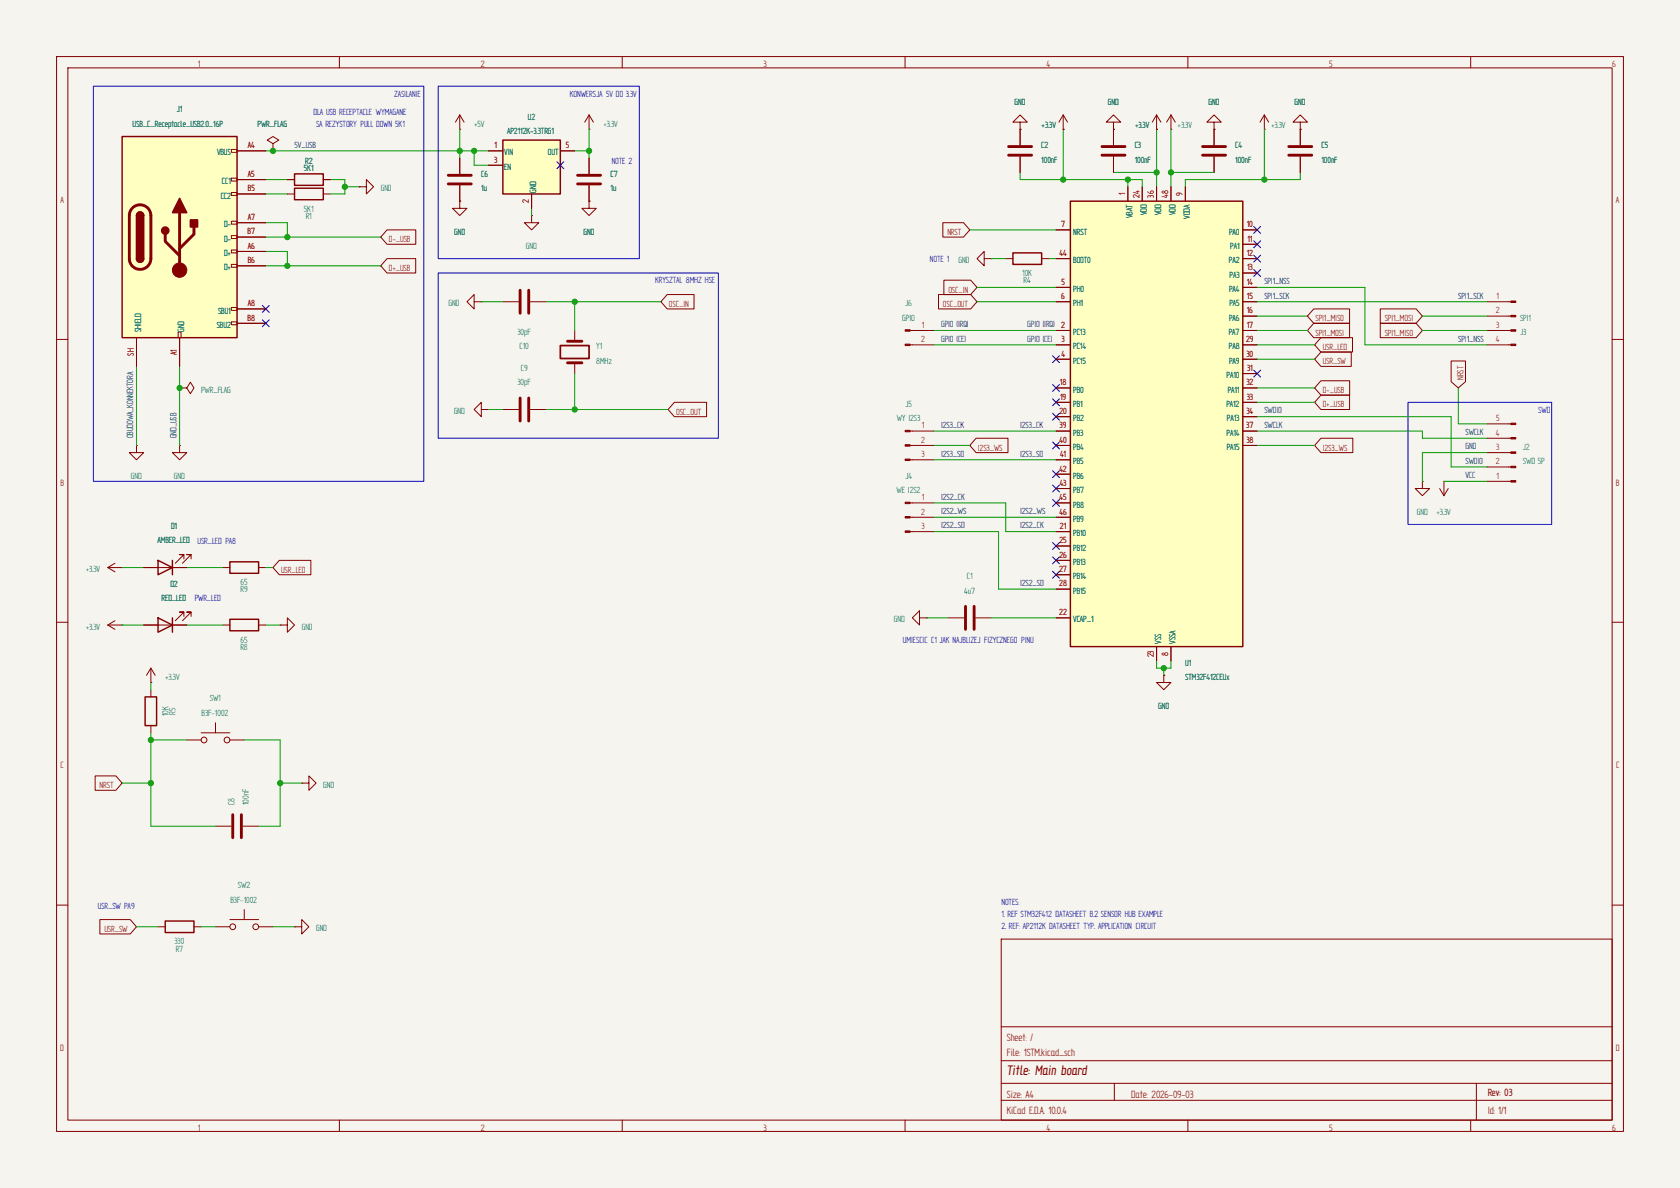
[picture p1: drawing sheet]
<svg xmlns="http://www.w3.org/2000/svg" width="297mm" height="210mm" viewBox="0 0 297 210" stroke-linecap="round" stroke-linejoin="round" font-family="sans-serif">
<path d="M0 0h297v210h-297z" fill="#f5f4ef" stroke="#f5f4ef" stroke-width=".18"/>
<g fill="none" stroke="#840000" stroke-width=".18">
<path d="M10 10h277v190h-277zM12 12h273v186h-273zM60 10v2M110 10v2M160 10v2M210 10v2M260 10v2M180.3 22.9v2.8M180.3 27.7v2.8M196.8 22.9v2.8M196.8 27.7v2.8M204.5 22.9h.1"/>
<path d="M204.5 20.3l-.8 1.3M204.5 20.3l.7 1.3M204.5 20.3v2.6M160.9 58.4h4.2M10 60h2M88.9 72.4h2.8M93.7 72.4h2.8M160.9 61h4.2M285 60h2M10 110h2M162.6 109.2v-1.2l-1.3 1.2 1.3 1.3v-1.3h1.2M163.8 109.2h.1"/>
<path d="M285 110h2M10 160h2M177 166h108v32h-108zM285 160h2M60 198v2M110 198v2M160 198v2M177 194.5h108M177 191.5h108M177 187.5h108M177 181.5h108M197 191.5v3"/>
<path d="M210 198v2M260 198v2M261 191.5v6.5"/>
</g>
<path d="M178.3 27.4h4.1M178.3 25.9h4.1M194.8 27.4h4.1M194.8 25.9h4.1M91.9 70.4v4M93.5 70.4v4" fill="none" stroke="#840000" stroke-width=".51"/>
<g fill="#840000" stroke="#840000" stroke-width=".18">
<path d="M160 58.3h.9v.2h-.9z"/>
<path d="M160 60.8h.9v.3h-.9z"/>
</g>
<path d="M189.2 35.6h30.5v78.7h-30.5z" fill="#ffffc2"/>
<path d="M189.2 35.6h30.5v78.7h-30.5zM179.1 44.7h5v2h-5zM27.9 99.1l2.6 1.2-2.6 1.3zM30.5 99.1v2.5M40.6 99.3h5.1v2h-5.1zM27.9 109.2l2.6 1.3-2.6 1.3zM30.5 109.2v2.6M40.6 109.5h5.1v2h-5.1z" fill="none" stroke="#840000" stroke-width=".25"/>
<g fill="none" stroke="#840000" stroke-width=".18">
<path d="M81.3 35.6v1.2h1.2l-1.2 1.3-1.3-1.3h1.3M81.3 35.6h.1M94 38.1v1.3h1.2l-1.2 1.2-1.3-1.2h1.3M94 38.1h.1M104.1 35.6v1.2h1.3l-1.3 1.3-1.2-1.3h1.2M104.1 35.6h.1M104.1 22.9h.1M104.1 20.3v2.6M104.1 27.9v2.8M104.1 32.8v2.8M104.1 20.3l-.7 1.3M104.1 20.3l.8 1.3"/>
<path d="M180.3 21.6h1.3l-1.3-1.3-1.2 1.3h1.2v1.3M180.3 22.9h.1M188 22.9h.1M188 20.3l-.8 1.3M188 20.3l.7 1.3M188 20.3v2.6M199.4 33v2.6M201.9 33v2.6M204.5 33v2.6M207 33v2.6M209.5 33v2.6M83.8 53.3v-1.2l-1.3 1.2 1.3 1.3v-1.3h1.3"/>
<path d="M85.1 53.3h.1M88.9 53.3h2.8M93.7 53.3h2.8M101.6 58.4v1.9M174 45.7v-1.2l-1.3 1.2 1.3 1.3v-1.3h1.3M175.3 45.7h.1M177.8 45.7h1.3M184.1 45.7h1.3M186.7 58.4h2.5M186.7 50.8h2.5M186.7 53.3h2.5M186.7 40.6h2.5"/>
<path d="M186.7 45.7h2.5M219.7 58.4h2.5M219.7 50.8h2.5M219.7 53.3h2.5M219.7 40.6h2.5M219.7 43.2h2.5M219.7 45.7h2.5M219.7 48.3h2.5M219.7 55.9h2.5M262.9 58.4h4.2M262.9 53.3h4.2M262.9 55.9h4.2"/>
<path d="M31.7 68.6h1.3l.7-1 .6 1-.6 1-.7-1M31.7 68.6h.1M85.1 72.4v-1.3l-1.3 1.3 1.3 1.3v-1.3h1.3M86.4 72.4h.1M101.6 64.1v1.9M160.9 76.2h4.2M160.9 78.7h4.2M186.7 61h2.5M186.7 63.5h2.5M186.7 68.6h2.5M186.7 71.1h2.5M186.7 73.7h2.5"/>
<path d="M186.7 76.2h2.5M186.7 78.7h2.5M219.7 61h2.5M219.7 63.5h2.5M219.7 68.6h2.5M219.7 71.1h2.5M219.7 73.7h2.5M219.7 66h2.5M219.7 76.2h2.5M219.7 78.7h2.5M262.9 61h4.2M262.9 77.5h4.2"/>
<path d="M262.9 74.9h4.2M20.3 99.6l-1.3 .7M32.5 98.8v-.8h-.8h.8l-1.5 1.6M33.8 98.8v-.8h-.8h.8l-1.5 1.6M160.9 94h4.2M160.9 81.3h4.2M160.9 88.9h4.2M160.9 91.4h4.2M186.7 94h2.5M186.7 96.5h2.5M186.7 99.1h2.5M186.7 81.3h2.5"/>
<path d="M186.7 83.8h2.5M186.7 86.4h2.5M186.7 88.9h2.5M186.7 91.4h2.5M254.5 86.4l.8 1.2M255.3 85.1h.1M255.3 85.1v2.5M256 86.4l-.7 1.2M262.9 85.1h4.2M262.9 82.6h4.2M262.9 80h4.2M19 110.5h2.6"/>
<path d="M19 110.5l1.3 .8M19 100.3h2.6M19 100.3l1.3 .8M20.3 109.7l-1.3 .8M21.6 110.5h.1M21.6 100.3h.1M25.4 110.5h7.6M25.4 100.3h7.6M32.5 109v-.8h-.8h.8l-1.5 1.5M33.8 109v-.8h-.8h.8l-1.5 1.5M39.4 110.5h1.2M39.4 100.3h1.2"/>
<path d="M45.7 110.5h1.3M45.7 100.3h1.3M49.5 110.5h1.3v-1.3l1.3 1.3-1.3 1.3v-1.3M49.5 110.5h.1M167.6 109.2h2.8M172.5 109.2h2.8M186.7 109.2h2.5M186.7 101.6h2.5M186.7 104.1h2.5M204.5 114.3v2.5M205.7 119.4v1.3h1.3l-1.3 1.2-1.2-1.2h1.2M205.7 119.4h.1"/>
<path d="M207 114.3v2.5"/>
</g>
<g fill="#840000" stroke="#840000" stroke-width=".18">
<path d="M160 76.1h.9v.2h-.9z"/>
<path d="M160 78.6h.9v.3h-.9z"/>
<path d="M160 81.2h.9v.2h-.9z"/>
<path d="M267.1 53.2h.9v.3h-.9z"/>
<path d="M267.1 55.8h.9v.2h-.9z"/>
<path d="M267.1 58.3h.9v.2h-.9z"/>
<path d="M267.1 60.8h.9v.3h-.9z"/>
<path d="M160 88.8h.9v.2h-.9z"/>
<path d="M160 91.3h.9v.3h-.9z"/>
<path d="M160 93.9h.9v.2h-.9z"/>
<path d="M267.1 85h.9v.2h-.9z"/>
<path d="M267.1 82.4h.9v.3h-.9z"/>
<path d="M267.1 79.9h.9v.2h-.9z"/>
<path d="M267.1 77.3h.9v.3h-.9z"/>
<path d="M267.1 74.8h.9v.3h-.9z"/>
</g>
<path d="M102.1 32.5h4.1M102.1 31h4.1M91.9 51.3v4.1M93.5 51.3v4.1M100.3 64.1h2.6M100.3 60.3h2.6M170.7 107.2v4.1M172.2 107.2v4.1" fill="none" stroke="#840000" stroke-width=".51"/>
<path d="M99.1 61.1h5v2.3h-5z" fill="none" stroke="#840000" stroke-width=".3"/>
<path d="M88.9 24.8h10.2v9.5h-10.2z" fill="#ffffc2"/>
<path d="M52.1 30.7h5v2.1h-5zM52.1 33.3h5v2h-5zM88.9 24.8h10.2v9.5h-10.2z" fill="none" stroke="#840000" stroke-width=".25"/>
<g fill="none" stroke="#840000" stroke-width=".18">
<path d="M48.3 25.4l1-.6-1-.7-1.1 .7 1.1 .6v1.3M48.3 26.7h.1M50.8 31.8h1.3M50.8 34.3h1.3M57.1 31.8h1.3M57.1 34.3h1.3M63.5 33h1.3v-1.2l1.2 1.2-1.2 1.3v-1.3M63.5 33h.1M81.3 22.9h.1M81.3 20.3l-.8 1.3M81.3 20.3l.7 1.3M81.3 20.3v2.6"/>
<path d="M81.3 27.9v2.8M81.3 32.8v2.8M86.4 26.7h2.5M86.4 29.2h2.5M94 34.3v2.5M99.1 26.7h2.5M196.8 21.6h1.3l-1.3-1.3-1.2 1.3h1.2v1.3M196.8 22.9h.1M207 22.9h.1M207 20.3l.8 1.3M207 20.3l-.8 1.3M207 20.3v2.6"/>
<path d="M214.6 21.6h1.3l-1.3-1.3-1.2 1.3h1.2v1.3M214.6 22.9h.1M214.6 22.9v2.8M214.6 27.7v2.8M223.5 22.9h.1M223.5 20.3l.8 1.3M223.5 20.3l-.7 1.3M223.5 20.3v2.6M229.9 21.6h1.2l-1.2-1.3-1.3 1.3h1.3v1.3M229.9 22.9h.1M229.9 22.9v2.8M229.9 27.7v2.8"/>
<path d="M251.5 85.1v1.3h1.2l-1.2 1.2-1.3-1.2h1.3M251.5 85.1h.1M38.1 163.8h2.5M40.6 162.6h5.1M43.2 160.8v1.8M45.7 163.8h2.6"/>
<circle cx="41.1" cy="163.8" r=".51"/>
<circle cx="45.2" cy="163.8" r=".51"/>
</g>
<path d="M79.2 32.5h4.1M79.2 31h4.1M212.6 27.4h4.1M212.6 25.9h4.1M227.8 27.4h4.1M227.8 25.9h4.1" fill="none" stroke="#840000" stroke-width=".51"/>
<path d="M21.6 24.1h20.3v35.6h-20.3z" fill="#ffffc2"/>
<g fill="none" stroke="#840000" stroke-width=".18">
<path d="M40.9 26.4h1v.5h-1zM40.9 31.5h1v.5h-1zM40.9 34h1v.5h-1zM40.9 39.1h1v.5h-1zM41.9 26.7h5.1M41.9 31.8h5.1M41.9 39.4h5.1M41.9 34.3h5.1M48.3 26.7h.1M50.8 31.8h1.3M57.1 31.8h1.3M81.3 35.6h.1"/>
<path d="M81.3 27.9v2.8M81.3 32.8v2.8M86.4 26.7h2.5M86.4 29.2h2.5M94 34.3v2.5M99.1 26.7h2.5M104.1 35.6h.1M104.1 27.9v2.8M104.1 32.8v2.8M166.7 39.4h3.6l1.1 1.2-1.1 1.3h-3.6zM180.3 22.9h.1M180.3 22.9v2.8"/>
<path d="M180.3 27.7v2.8M188 22.9h.1M196.8 22.9h.1M196.8 22.9v2.8M196.8 27.7v2.8M199.4 33v2.6M201.9 33v2.6M204.5 22.9h.1M204.5 33v2.6M207 33v2.6M209.5 33v2.6M214.6 22.9h.1"/>
<path d="M214.6 22.9v2.8M214.6 27.7v2.8M229.9 22.9h.1M229.9 22.9v2.8M229.9 27.7v2.8M24.1 59.7v5.1M31.5 58.7h.5v1h-.5zM31.7 59.7v5.1M40.9 41.7h1v.5h-1zM40.9 44.2h1v.5h-1zM40.9 46.7h1v.5h-1zM40.9 54.4h1v.5h-1z"/>
<path d="M40.9 56.9h1v.5h-1zM41.9 44.5h5.1M41.9 54.6h5.1M41.9 47h5.1M41.9 41.9h5.1M41.9 57.2h5.1M68.4 40.6h5.1v2.6h-5.1l-1.1-1.3zM68.4 45.7h5.1v2.6h-5.1l-1.1-1.3zM118 52.1h4.7v2.5h-4.7l-1.2-1.3zM165.9 52.1h5.7l1.1 1.2-1.1 1.3h-5.7zM166.9 49.5h4.7l1.1 1.3-1.1 1.3h-4.7zM186.7 58.4h2.5"/>
<path d="M186.7 50.8h2.5M186.7 53.3h2.5M186.7 40.6h2.5M186.7 45.7h2.5M219.7 58.4h2.5M219.7 50.8h2.5M219.7 53.3h2.5M219.7 40.6h2.5M219.7 43.2h2.5M219.7 45.7h2.5M219.7 48.3h2.5M219.7 55.9h2.5"/>
<path d="M232.3 54.6h6.3v2.6h-6.3l-1.2-1.3zM232.3 57.1h6.3v2.6h-6.3l-1.2-1.3zM233.5 59.7h5.6v2.5h-5.6l-1.1-1.2zM244 54.6h6.3l1.2 1.3-1.2 1.3h-6.3zM244 57.1h6.3l1.2 1.3-1.2 1.3h-6.3zM24.1 78.7v1.3h1.3l-1.3 1.3-1.2-1.3h1.2M24.1 78.7h.1M31.7 78.7v1.3h1.3l-1.3 1.3-1.2-1.3h1.2M31.7 78.7h.1M119.2 71.1h5.7v2.6h-5.7l-1.1-1.3zM172.6 77.5h5.6v2.5h-5.6l-1.2-1.3zM186.7 61h2.5"/>
<path d="M186.7 63.5h2.5M186.7 68.6h2.5M186.7 71.1h2.5M186.7 73.7h2.5M186.7 76.2h2.5M186.7 78.7h2.5M219.7 61h2.5M219.7 63.5h2.5M219.7 68.6h2.5M219.7 71.1h2.5M219.7 73.7h2.5M219.7 66h2.5"/>
<path d="M219.7 76.2h2.5M219.7 78.7h2.5M233.5 62.2h5.4v2.6h-5.4l-1.1-1.3zM233.5 69.8h5.1v2.6h-5.1l-1.1-1.3zM233.5 77.5h5.7v2.5h-5.7l-1.1-1.3zM233.5 67.3h5.1v2.6h-5.1l-1.1-1.3zM256.5 63.8h2.6v3.7l-1.3 1.1-1.3-1.1zM49.4 99.1h5.6v2.5h-5.6l-1.1-1.3zM186.7 94h2.5M186.7 96.5h2.5M186.7 99.1h2.5M186.7 81.3h2.5"/>
<path d="M186.7 83.8h2.5M186.7 86.4h2.5M186.7 88.9h2.5M186.7 91.4h2.5M25.4 100.3h2.5M25.4 110.5h2.5M26.7 118.1v2.6M26.7 118.1l-.8 1.3M26.7 118.1l.7 1.3M30.5 100.3h2.5M30.5 110.5h2.5M186.7 109.2h2.5"/>
<path d="M186.7 101.6h2.5M186.7 104.1h2.5M204.5 114.3v2.5M205.7 119.4h.1M207 114.3v2.5M16.8 137.2h3.7l1.1 1.2-1.1 1.3h-3.7zM26.7 120.7h.1M26.7 121.9v1.3M26.7 128.3v1.2M33 130.8h2.6M35.6 129.5h5M38.1 127.8v1.7"/>
<path d="M40.6 130.8h2.6M53.3 138.4h1.3v-1.2l1.3 1.2-1.3 1.3v-1.3M53.3 138.4h.1M38.1 146.1h2.8M42.9 146.1h2.8M17.7 162.6h5.3l1.1 1.2-1.1 1.3h-5.3zM27.9 163.8h1.3M34.3 163.8h1.3M52.1 163.8h1.2v-1.2l1.3 1.2-1.3 1.3v-1.3M52.1 163.8h.1"/>
<circle cx="36.1" cy="130.8" r=".51"/>
<circle cx="40.1" cy="130.8" r=".51"/>
</g>
<path d="M21.6 24.1h20.3v35.6h-20.3zM24.1 38.1a.64 .64 0 0 1 .7-.6 .64 .64 0 0 1 .6 .6M24.1 45.7a.64 .64 0 0 0 .7 .7 .64 .64 0 0 0 .6-.7M25.7 123.2h2v5.1h-2zM29.2 162.8h5.1v2h-5.1z" fill="none" stroke="#840000" stroke-width=".25"/>
<path d="M23.4 36.8a1.9 1.9 0 0 1 2.1-.5 1.9 1.9 0 0 1 1.2 1.8v7.6a1.91 1.91 0 0 1-1.9 1.9 1.91 1.91 0 0 1-1.9-1.9v-7.7l.1-.7zM31.7 37.6v10.2M29.2 41.4v1.3l2.5 2.5M34.3 40.1v1.3l-2.6 2.5M41.1 144v4.1M42.7 144v4.1" fill="none" stroke="#840000" stroke-width=".51"/>
<g fill="#840000" stroke="#840000" stroke-width=".25">
<path d="M24.1 38.1h1.3v7.6h-1.3z"/>
<path d="M24.3 37.7a.64 .64 0 0 1 .7-.2 .64 .64 0 0 1 .4 .6h-1.3z"/>
<path d="M24.1 45.7h1.3a.64 .64 0 0 1-.6 .7 .64 .64 0 0 1-.7-.7z"/>
<path d="M31.7 35.1l1.3 2.5h-2.5z"/>
<path d="M33.7 38.9h1.2v1.2h-1.2z"/>
<circle cx="29.2" cy="40.8" r=".63"/>
</g>
<circle cx="31.7" cy="47.8" r="1.27" fill="#840000" stroke="#840000" stroke-width=".18"/>
<g fill="none" stroke="#009600" stroke-width=".18">
<path d="M47 39.4h3.8v2.5M47 34.3h3.8M47 31.8h3.8M47 26.7h39.4M58.4 31.8h2.6v2.5h-2.6M61 33h2.5M81.3 22.9v5M83.8 26.7v2.5h2.6M94 36.8v1.3M101.6 26.7h2.5M104.1 22.9v5M180.3 30.5v1.3h21.6v1.2"/>
<path d="M188 22.9v8.9M196.8 30.5h7.7M199.4 31.8v1.2M204.5 22.9v10.1M207 22.9v10.1M207 30.5h7.6M223.5 22.9v8.9M229.9 30.5v1.3h-20.4v1.2M47 44.5h3.8v2.5M47 47h20.3M47 41.9h20.3M85.1 53.3h3.8"/>
<path d="M96.5 53.3h20.3M101.6 53.3v5.1M165.1 58.4h21.6M171.4 40.6h15.3M172.7 53.3h14M172.7 50.8h14M175.3 45.7h2.5M185.4 45.7h1.3M222.2 53.3h40.7M222.2 58.4h8.9M222.2 50.8h19.1v10.2h21.6M222.2 55.9h8.9"/>
<path d="M251.5 58.4h11.4M251.5 55.9h11.4M24.1 64.8v13.9M31.7 64.8v13.9M86.4 72.4h2.5M96.5 72.4h21.6M101.6 66v6.4M165.1 78.7h6.3M165.1 61h21.6M165.1 76.2h21.6M222.2 78.7h10.2M222.2 73.7h34.3v8.9h6.4"/>
<path d="M222.2 76.2h29.3v1.3h11.4M222.2 61h10.2M222.2 68.6h10.2M222.2 71.1h10.2M222.2 63.5h10.2M257.8 68.6v6.3h5.1M165.1 91.4h21.6M165.1 88.9h12.7v5.1h8.9M165.1 94h11.4v10.1h10.2M165.1 81.3h21.6M255.3 85.1h7.6M262.9 80h-11.4v5.1"/>
<path d="M21.6 100.3h3.8M21.6 110.5h3.8M33 100.3h6.4M33 110.5h6.4M47 100.3h1.3M47 110.5h2.5M163.8 109.2h3.8M175.3 109.2h11.4M204.5 116.8v1.3h2.5v-1.3M205.7 118.1v1.3M21.6 138.4h5.1M26.7 129.5v16.6h11.4"/>
<path d="M26.7 120.7v1.2M26.7 130.8h6.3M43.2 130.8h6.3v15.3h-3.8M49.5 138.4h3.8M24.1 163.8h3.8M35.6 163.8h2.5M48.3 163.8h3.8"/>
</g>
<g fill="none" stroke="#000084" stroke-width=".18">
<path d="M98.5 28.6l1.2 1.2M99.7 28.6l-1.2 1.2M46.4 56.5l1.2 1.3M46.4 54l1.2 1.2M47.6 56.5l-1.2 1.3M47.6 54l-1.2 1.2M221.6 45.1l1.3 1.2M221.6 47.7l1.3 1.2M221.6 42.6l1.3 1.2M221.6 40l1.3 1.2M222.9 45.1l-1.3 1.2M222.9 47.7l-1.3 1.2"/>
<path d="M222.9 42.6l-1.3 1.2M222.9 40l-1.3 1.2M186.1 70.5l1.2 1.2M186.1 62.9l1.2 1.2M186.1 68l1.2 1.2M186.1 73.1l1.2 1.2M186.1 78.1l1.2 1.2M187.3 78.1l-1.2 1.2M187.3 70.5l-1.2 1.2M187.3 62.9l-1.2 1.2M187.3 68l-1.2 1.2M187.3 73.1l-1.2 1.2"/>
<path d="M221.6 65.4l1.3 1.2M222.9 65.4l-1.3 1.2M186.1 85.8l1.2 1.2M186.1 88.3l1.2 1.2M186.1 95.9l1.2 1.2M186.1 98.5l1.2 1.2M186.1 83.2l1.2 1.2M187.3 83.2l-1.2 1.2M187.3 85.8l-1.2 1.2M187.3 88.3l-1.2 1.2M187.3 95.9l-1.2 1.2M187.3 98.5l-1.2 1.2"/>
<path d="M186.1 101l1.2 1.2M187.3 101l-1.2 1.2"/>
</g>
<path d="M16.5 15.2h58.4v69.9h-58.4zM77.5 15.2h35.5v30.5h-35.5zM77.5 48.3h49.5v29.2h-49.5zM248.9 71.1h25.4v21.6h-25.4z" fill="none" stroke="#0000c2" stroke-width=".18"/>
<g fill="#009600" stroke="#009600" stroke-width=".18">
<circle cx="101.6" cy="72.4" r=".46"/>
<circle cx="101.6" cy="53.3" r=".46"/>
<circle cx="104.1" cy="26.7" r=".46"/>
<circle cx="83.8" cy="26.7" r=".46"/>
<circle cx="81.3" cy="26.7" r=".46"/>
<circle cx="188" cy="31.8" r=".46"/>
<circle cx="199.4" cy="31.8" r=".46"/>
<circle cx="205.7" cy="118.1" r=".46"/>
<circle cx="48.3" cy="26.7" r=".46"/>
<circle cx="50.8" cy="47" r=".46"/>
<circle cx="50.8" cy="41.9" r=".46"/>
<circle cx="31.7" cy="68.6" r=".46"/>
<circle cx="223.5" cy="31.8" r=".46"/>
<circle cx="204.5" cy="30.5" r=".46"/>
<circle cx="207" cy="30.5" r=".46"/>
<circle cx="61" cy="33" r=".46"/>
<circle cx="49.5" cy="138.4" r=".46"/>
<circle cx="26.7" cy="138.4" r=".46"/>
<circle cx="26.7" cy="130.8" r=".46"/>
</g>
<text font-size="2.8" fill="#840000" x="178" y="190.1">Title: Main board</text>
<g font-size="2.1" fill="#840000">
<text x="178" y="184">Sheet: /</text>
<text x="178" y="186.7">File: 1STM.kicad_sch</text>
<text x="178" y="196.9">KiCad E.D.A. 10.0.4</text>
<text x="178" y="194.1">Size: A4</text>
<text x="200" y="194.1">Date: 2026-09-03</text>
<text x="263" y="193.7">Rev: 03</text>
<text x="263" y="196.9">Id: 1/1</text>
</g>
<g font-size="1.8" fill="#840000">
<text x="35" y="11.8">1</text>
<text x="85" y="11.8">2</text>
<text x="135" y="11.8">3</text>
<text x="185" y="11.8">4</text>
<text x="235" y="11.8">5</text>
<text x="285" y="11.8">6</text>
<text x="10.7" y="35.8">A</text>
<text x="285.7" y="35.8">A</text>
<text x="167.5" y="41.5">NRST</text>
<text x="68.7" y="42.8">D-_USB</text>
<text x="68.7" y="47.9">D+_USB</text>
<text x="167.7" y="51.7">OSC_IN</text>
<text x="118.3" y="54.2">OSC_IN</text>
<text x="166.7" y="54.2">OSC_OUT</text>
<text x="232.6" y="56.8">SPI1_MISO</text>
<text x="232.6" y="59.3">SPI1_MOSI</text>
<text x="244.8" y="56.8">SPI1_MOSI</text>
<text x="244.8" y="59.3">SPI1_MISO</text>
<text x="233.8" y="64.4">USR_SW</text>
<text x="233.8" y="61.9">USR_LED</text>
<text x="233.8" y="69.5">D-_USB</text>
<text x="258.7" y="67.2" transform="rotate(-90 258.7 67.2)">NRST</text>
<text x="119.5" y="73.3">OSC_OUT</text>
<text x="233.8" y="72">D+_USB</text>
<text x="172.9" y="79.6">I2S3_WS</text>
<text x="233.8" y="79.6">I2S3_WS</text>
<text x="10.7" y="85.8">B</text>
<text x="285.7" y="85.8">B</text>
<text x="49.7" y="101.2">USR_LED</text>
<text x="10.7" y="135.8">C</text>
<text x="285.7" y="135.8">C</text>
<text x="17.6" y="139.3">NRST</text>
<text x="18.5" y="164.7">USR_SW</text>
<text x="10.7" y="185.8">D</text>
<text x="285.7" y="185.8">D</text>
<text x="35" y="199.8">1</text>
<text x="85" y="199.8">2</text>
<text x="135" y="199.8">3</text>
<text x="185" y="199.8">4</text>
<text x="235" y="199.8">5</text>
<text x="285" y="199.8">6</text>
</g>
<g font-size="1.8" fill="#0000c2">
<text x="69.7" y="17.1">ZASILANIE</text>
<text x="100.7" y="17.1">KONWERSJA 5V DO 3.3V</text>
<text x="55.4" y="20.3">DLA USB RECEPTACLE WYMAGANE</text>
<text x="55.9" y="22.5">SA REZYSTORY PULL DOWN 5K1</text>
<text x="108.1" y="29">NOTE 2</text>
<text x="164.4" y="46.3">NOTE 1</text>
<text x="115.8" y="50.1">KRYSZTAL 8MHZ HSE</text>
<text x="271.9" y="73">SWD</text>
<text x="34.9" y="96.1">USR_LED PA8</text>
<text x="34.4" y="106.2">PWR_LED</text>
<text x="159.6" y="113.6">UMIESCIC C1 JAK NAJBLIZEJ FIZYCZNEGO PINU</text>
<text x="17.3" y="160.6">USR_SW PA9</text>
<text x="177" y="160">NOTES:</text>
<text x="177" y="162.1">1. REF STM32F412 DATASHEET B.2 SENSOR HUB EXAMPLE</text>
<text x="177" y="164.3">2. REF: AP2112K DATASHEET TYP. APPLICATION CIRCUIT</text>
</g>
<g font-size="1.8" fill="#006464">
<text x="23.5" y="22.4">USB_C_Receptacle_USB2.0_16P</text>
<text x="31.2" y="19.9">J1</text>
<text x="45.5" y="22.4">PWR_FLAG</text>
<text x="83.8" y="22.4">+5V</text>
<text x="89.7" y="23.7">AP2112K-3.3TRG1</text>
<text x="93.3" y="21.1">U2</text>
<text x="106.7" y="22.4">+3.3V</text>
<text x="179.3" y="18.6">GND</text>
<text x="184.1" y="22.7">+3.3V</text>
<text x="195.9" y="18.6">GND</text>
<text x="200.7" y="22.7">+3.3V</text>
<text x="208.2" y="22.7">+3.3V</text>
<text x="213.6" y="18.6">GND</text>
<text x="224.7" y="22.7">+3.3V</text>
<text x="228.9" y="18.6">GND</text>
<text x="38.4" y="27.5">VBUS</text>
<text x="53.9" y="29">R2</text>
<text x="89.2" y="27.5">VIN</text>
<text x="96.9" y="27.5">OUT</text>
<text x="184.1" y="26.2">C2</text>
<text x="184.1" y="28.8">100nF</text>
<text x="200.6" y="26.2">C3</text>
<text x="200.6" y="28.8">100nF</text>
<text x="218.4" y="26.2">C4</text>
<text x="218.4" y="28.8">100nF</text>
<text x="233.6" y="26.2">C5</text>
<text x="233.6" y="28.8">100nF</text>
<text x="39" y="35.1">CC2</text>
<text x="39.2" y="32.6">CC1</text>
<text x="53.7" y="30.3">5K1</text>
<text x="67.3" y="33.8">GND</text>
<text x="85.1" y="31.3">C6</text>
<text x="85.1" y="33.8">1u</text>
<text x="89.2" y="30">EN</text>
<text x="94.8" y="34" transform="rotate(-90 94.8 34)">GND</text>
<text x="107.9" y="31.3">C7</text>
<text x="107.9" y="33.8">1u</text>
<text x="39.6" y="40.2">D-</text>
<text x="53.7" y="37.4">5K1</text>
<text x="54.1" y="38.7">R1</text>
<text x="80.3" y="41.5">GND</text>
<text x="103.1" y="41.5">GND</text>
<text x="189.7" y="41.5">NRST</text>
<text x="200.2" y="38.6" transform="rotate(-90 200.2 38.6)">VBAT</text>
<text x="202.7" y="38" transform="rotate(-90 202.7 38)">VDD</text>
<text x="205.3" y="38" transform="rotate(-90 205.3 38)">VDD</text>
<text x="207.8" y="38" transform="rotate(-90 207.8 38)">VDD</text>
<text x="210.4" y="38.6" transform="rotate(-90 210.4 38.6)">VDDA</text>
<text x="217.3" y="41.5">PA0</text>
<text x="39.6" y="42.7">D-</text>
<text x="39.6" y="45.3">D+</text>
<text x="39.6" y="47.8">D+</text>
<text x="93" y="44">GND</text>
<text x="169.5" y="46.5">GND</text>
<text x="189.7" y="46.5">BOOT0</text>
<text x="217.3" y="46.5">PA2</text>
<text x="217.5" y="44">PA1</text>
<text x="180.7" y="48.8">10K</text>
<text x="181" y="50.1">R4</text>
<text x="189.7" y="51.6">PH0</text>
<text x="217.3" y="51.6">PA4</text>
<text x="217.4" y="49.1">PA3</text>
<text x="24.9" y="58.7" transform="rotate(-90 24.9 58.7)">SHIELD</text>
<text x="32.6" y="58.7" transform="rotate(-90 32.6 58.7)">GND</text>
<text x="38.3" y="58">SBU2</text>
<text x="38.6" y="55.4">SBU1</text>
<text x="79.3" y="54.2">GND</text>
<text x="91.5" y="59.2">30pF</text>
<text x="159.5" y="56.7">GPIO</text>
<text x="160" y="54.2">J6</text>
<text x="189.7" y="59.2">PC13</text>
<text x="189.7" y="54.2">PH1</text>
<text x="217.2" y="59.2">PA7</text>
<text x="217.3" y="56.7">PA6</text>
<text x="217.3" y="54.2">PA5</text>
<text x="268.7" y="59.2">J3</text>
<text x="268.7" y="56.7">SPI1</text>
<text x="91.9" y="61.8">C10</text>
<text x="92.1" y="65.6">C9</text>
<text x="105.4" y="61.8">Y1</text>
<text x="105.4" y="64.3">8MHz</text>
<text x="189.7" y="61.8">PC14</text>
<text x="189.7" y="64.3">PC15</text>
<text x="217.3" y="61.8">PA8</text>
<text x="217.3" y="64.3">PA9</text>
<text x="35.6" y="69.4">PWR_FLAG</text>
<text x="91.5" y="68.1">30pF</text>
<text x="160.1" y="71.9">J5</text>
<text x="189.7" y="69.4">PB0</text>
<text x="189.7" y="71.9">PB1</text>
<text x="216.8" y="71.9">PA12</text>
<text x="216.8" y="66.9">PA10</text>
<text x="217" y="69.4">PA11</text>
<text x="80.3" y="73.2">GND</text>
<text x="158.5" y="74.5">WY I2S3</text>
<text x="189.7" y="74.5">PB2</text>
<text x="189.7" y="77">PB3</text>
<text x="216.8" y="77">PA14</text>
<text x="216.9" y="74.5">PA13</text>
<text x="189.7" y="79.6">PB4</text>
<text x="189.7" y="82.1">PB5</text>
<text x="216.9" y="79.6">PA15</text>
<text x="269.2" y="79.6">J2</text>
<text x="269.2" y="82.1">SWD 5P</text>
<text x="23.1" y="84.6">GND</text>
<text x="30.8" y="84.6">GND</text>
<text x="158.5" y="87.2">WE I2S2</text>
<text x="160.1" y="84.6">J4</text>
<text x="189.7" y="84.6">PB6</text>
<text x="189.7" y="87.2">PB7</text>
<text x="189.7" y="89.7">PB8</text>
<text x="30.2" y="93.5">D1</text>
<text x="189.7" y="94.8">PB10</text>
<text x="189.7" y="92.3">PB9</text>
<text x="250.5" y="91">GND</text>
<text x="254" y="91">+3.3V</text>
<text x="15.2" y="101.1">+3.3V</text>
<text x="27.8" y="96.1">AMBER_LED</text>
<text x="189.7" y="97.3">PB12</text>
<text x="189.7" y="99.9">PB13</text>
<text x="28.6" y="106.2">RED_LED</text>
<text x="30.1" y="103.7">D2</text>
<text x="42.5" y="104.7">R9</text>
<text x="42.5" y="103.4">65</text>
<text x="170.5" y="105">4u7</text>
<text x="170.9" y="102.4">C1</text>
<text x="189.7" y="102.4">PB14</text>
<text x="189.7" y="105">PB15</text>
<text x="15.2" y="111.3">+3.3V</text>
<text x="42.5" y="113.6">65</text>
<text x="53.3" y="111.3">GND</text>
<text x="158" y="110">GND</text>
<text x="189.7" y="110">VCAP_1</text>
<text x="205.3" y="113.8" transform="rotate(-90 205.3 113.8)">VSS</text>
<text x="207.8" y="113.8" transform="rotate(-90 207.8 113.8)">VSSA</text>
<text x="42.5" y="114.9">R8</text>
<text x="209.5" y="117.7">U1</text>
<text x="29.2" y="120.2">+3.3V</text>
<text x="37.1" y="124">SW1</text>
<text x="204.7" y="125.3">GND</text>
<text x="209.5" y="120.2">STM32F412CEUx</text>
<text x="29.8" y="126.6" transform="rotate(-90 29.8 126.6)">10K</text>
<text x="31" y="126.4" transform="rotate(-90 31 126.4)">R5</text>
<text x="35.6" y="126.5">B3F-1002</text>
<text x="41.5" y="142.3" transform="rotate(-90 41.5 142.3)">C8</text>
<text x="44" y="142.3" transform="rotate(-90 44 142.3)">100nF</text>
<text x="57.1" y="139.2">GND</text>
<text x="40.7" y="159.6">B3F-1002</text>
<text x="42.1" y="157">SW2</text>
<text x="30.8" y="166.9">330</text>
<text x="55.9" y="164.6">GND</text>
<text x="31.1" y="168.2">R7</text>
</g>
<g font-size="1.8" fill="#a90000">
<text x="43.8" y="26.2">A4</text>
<text x="87.3" y="28.7">3</text>
<text x="87.4" y="26.2">1</text>
<text x="100" y="26.2">5</text>
<text x="43.8" y="33.8">B5</text>
<text x="43.8" y="31.3">A5</text>
<text x="93.5" y="35.9" transform="rotate(-90 93.5 35.9)">2</text>
<text x="198.9" y="34.5" transform="rotate(-90 198.9 34.5)">1</text>
<text x="201.5" y="35" transform="rotate(-90 201.5 35)">24</text>
<text x="204" y="34.9" transform="rotate(-90 204 34.9)">36</text>
<text x="206.5" y="35" transform="rotate(-90 206.5 35)">48</text>
<text x="209.1" y="34.6" transform="rotate(-90 209.1 34.6)">9</text>
<text x="43.8" y="41.4">B7</text>
<text x="43.8" y="38.9">A7</text>
<text x="187.6" y="40.2">7</text>
<text x="220.4" y="40.2">10</text>
<text x="43.8" y="46.5">B6</text>
<text x="43.8" y="44">A6</text>
<text x="187.3" y="45.3">44</text>
<text x="220.4" y="45.3">12</text>
<text x="220.5" y="47.8">13</text>
<text x="220.5" y="42.7">11</text>
<text x="187.6" y="52.9">6</text>
<text x="187.7" y="50.3">5</text>
<text x="220.4" y="50.3">14</text>
<text x="220.4" y="52.9">15</text>
<text x="264.6" y="52.9">1</text>
<text x="43.8" y="56.7">B8</text>
<text x="43.8" y="54.1">A8</text>
<text x="163" y="58">1</text>
<text x="220.4" y="58">17</text>
<text x="220.4" y="55.4">16</text>
<text x="264.5" y="55.4">2</text>
<text x="264.5" y="58">3</text>
<text x="23.7" y="62.9" transform="rotate(-90 23.7 62.9)">SH</text>
<text x="31.3" y="62.8" transform="rotate(-90 31.3 62.8)">A1</text>
<text x="162.9" y="60.5">2</text>
<text x="187.6" y="63">4</text>
<text x="187.7" y="60.5">3</text>
<text x="220.3" y="60.5">29</text>
<text x="220.4" y="63">30</text>
<text x="220.5" y="65.6">31</text>
<text x="264.5" y="60.5">4</text>
<text x="187.4" y="68.1">18</text>
<text x="187.4" y="70.7">19</text>
<text x="220.3" y="68.1">32</text>
<text x="220.4" y="70.7">33</text>
<text x="163" y="75.7">1</text>
<text x="187.3" y="73.2">20</text>
<text x="187.3" y="75.7">39</text>
<text x="220.3" y="75.7">37</text>
<text x="220.4" y="73.2">34</text>
<text x="264.5" y="77">4</text>
<text x="264.5" y="74.5">5</text>
<text x="162.9" y="78.3">2</text>
<text x="162.9" y="80.8">3</text>
<text x="187.3" y="83.4">42</text>
<text x="187.3" y="78.3">40</text>
<text x="187.4" y="80.8">41</text>
<text x="220.3" y="78.3">38</text>
<text x="264.5" y="82.1">2</text>
<text x="264.5" y="79.5">3</text>
<text x="163" y="88.4">1</text>
<text x="187.3" y="88.4">45</text>
<text x="187.3" y="85.9">43</text>
<text x="264.6" y="84.6">1</text>
<text x="162.9" y="91">2</text>
<text x="162.9" y="93.5">3</text>
<text x="187.3" y="91">46</text>
<text x="187.4" y="93.5">21</text>
<text x="187.3" y="101.1">27</text>
<text x="187.3" y="98.6">26</text>
<text x="187.3" y="96.1">25</text>
<text x="187.3" y="103.7">28</text>
<text x="187.3" y="108.8">22</text>
<text x="204" y="116.2" transform="rotate(-90 204 116.2)">23</text>
<text x="206.5" y="115.9" transform="rotate(-90 206.5 115.9)">8</text>
</g>
<g font-size="1.8" fill="#0f0f0f">
<text x="52.1" y="26.1">5V_USB</text>
<text x="223.5" y="50.2">SPI1_NSS</text>
<text x="223.5" y="52.8">SPI1_SCK</text>
<text x="257.8" y="52.8">SPI1_SCK</text>
<text x="166.4" y="57.9">GPIO (IRQ)</text>
<text x="181.6" y="57.9">GPIO (IRQ) 22</text>
<text x="166.4" y="60.4">GPIO (CE)</text>
<text x="181.6" y="60.4">GPIO (CE)</text>
<text x="257.8" y="60.4">SPI1_NSS</text>
<text x="23.6" y="77.5" transform="rotate(-90 23.6 77.5)">OBUDOWA_KONNEKTORA</text>
<text x="31.2" y="77.5" transform="rotate(-90 31.2 77.5)">GND_USB</text>
<text x="166.4" y="75.6">I2S3_CK</text>
<text x="180.3" y="75.6">I2S3_CK</text>
<text x="223.5" y="75.6">SWCLK</text>
<text x="223.5" y="73.1">SWDIO</text>
<text x="259.1" y="76.9">SWCLK</text>
<text x="166.4" y="80.7">I2S3_SD</text>
<text x="180.3" y="80.7">I2S3_SD</text>
<text x="259.1" y="82">SWDIO</text>
<text x="259.1" y="79.4">GND</text>
<text x="166.4" y="88.3">I2S2_CK</text>
<text x="259.1" y="84.5">VCC</text>
<text x="166.4" y="90.9">I2S2_WS</text>
<text x="166.4" y="93.4">I2S2_SD</text>
<text x="180.3" y="93.4">I2S2_CK</text>
<text x="180.3" y="90.9">I2S2_WS</text>
<text x="180.3" y="103.6">I2S2_SD</text>
</g>
</svg>
